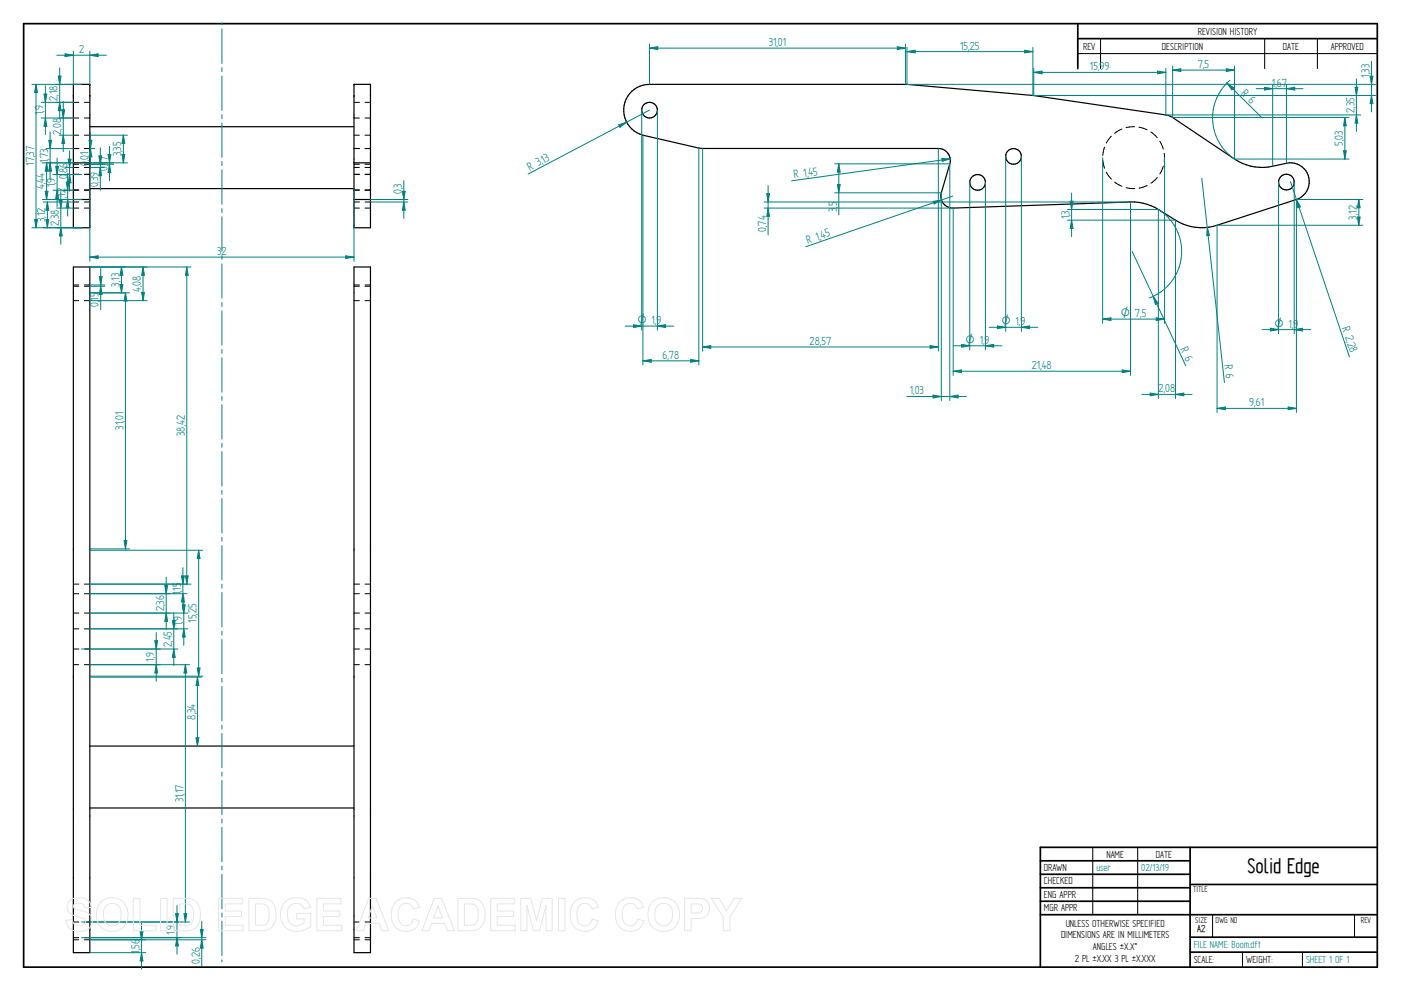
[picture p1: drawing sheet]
<svg xmlns="http://www.w3.org/2000/svg" width="594mm" height="420mm" viewBox="0 0 594 420" stroke-linecap="round" stroke-linejoin="round" font-family="sans-serif">
<g fill="none" stroke="#000" stroke-width=".72">
<path d="M10 10h574v400h-574zM457 10v19.1M457 16.4h127M504.6 359.2v50.8M584 359.2h-142.9v50.8M441.1 365h63.5M441.1 370.7h63.5M441.1 376.4h63.5M504.6 375h79.4M441.1 382.1h63.5M441.1 387.8h142.9M504.6 397.3h79.4"/>
<path d="M504.6 403.7h79.4"/>
</g>
<g fill="none" stroke="#000" stroke-width=".42">
<path d="M466.7 16.4v12.7M536.3 16.4v12.7M558.6 16.4v12.7M457 22.7h127M31.1 57.3h2.3M31.1 43.4h2.3M31.1 50h2.3M35.8 57.3h2.3M35.8 50h2.3M35.8 43.4h2.3M150.1 57.3h2.3M150.1 43.4h2.3"/>
<path d="M150.1 50h2.3M154.8 57.3h2.3M154.8 50h2.3M154.8 43.4h2.3M471.2 57.7l-2.1 3M475.7 54.7l-3.1 1.8M481.1 53.7l-3.6 .4M483 53.9l3.4 1.1M488 56l2.7 2.4M491.8 59.9l1.5 3.3M31.1 62.9l2.3 .1M31.1 73.9h2.3"/>
<path d="M31.1 74h2.3M31.1 69.6h2.3M31.1 71h2.3M35.8 62.9h2.3M35.8 69.6h2.3M35.8 71h2.3M35.8 73.9h2.3M35.8 74h2.3M150.1 62.9l2.3 .1M150.1 73.9h2.3M150.1 74h2.3M150.1 69.6h2.3"/>
<path d="M150.1 71h2.3M154.8 62.9h2.3M154.8 69.6h2.3M154.8 71h2.3M154.8 73.9h2.3M154.8 74h2.3M467.6 67.8l.8 3.5M468.4 62.4l-.8 3.5M469.1 73l2.1 2.9M472.6 77.2l3.2 1.8M477.6 79.6l3.6 .3M486.4 78.6l-3.4 1.2"/>
<path d="M490.7 75.3l-2.6 2.4M493.3 70.4l-1.5 3.3M493.7 65v3.6M31.1 80.5h2.3M31.1 80.6h2.3M31.1 88.2h2.3M31.1 85.6h2.3M35.8 80.5h2.3M35.8 80.6h2.3M35.8 88.2h2.3M35.8 85.6h2.3M150.1 80.5h2.3"/>
<path d="M150.1 80.6h2.3M150.1 88.2h2.3M150.1 85.6h2.3M154.8 80.5h2.3M154.8 80.6h2.3M154.8 88.2h2.3M154.8 85.6h2.3M31.1 121.4h2.3M31.1 120.8h2.3M31.1 127.5h2.3M35.8 121.4h2.3M35.8 127.5h2.3"/>
<path d="M35.8 120.8h2.3M150.1 121.4h2.3M150.1 120.8h2.3M150.1 127.5h2.3M154.8 121.4h2.3M154.8 127.5h2.3M154.8 120.8h2.3M31.1 259.9h2.3M31.1 251.7h2.3M31.1 247.6h2.3M35.8 251.7h2.3M35.8 259.9h2.3"/>
<path d="M35.8 247.6h2.3M150.1 259.9h2.3M150.1 251.7h2.3M150.1 247.6h2.3M154.8 251.7h2.3M154.8 259.9h2.3M154.8 247.6h2.3M31.1 266.6h2.3M31.1 275.2h2.3M35.8 266.6h2.3M35.8 275.2h2.3M150.1 266.6h2.3"/>
<path d="M150.1 275.2h2.3M154.8 266.6h2.3M154.8 275.2h2.3M31.1 281.8h2.3M35.8 281.8h2.3M150.1 281.8h2.3M154.8 281.8h2.3M463.4 359.2v28.6M482.4 359.2v28.6M31.1 398.4h2.3M31.1 390.9h2.3M31.1 397.6h2.3"/>
<path d="M35.8 398.4h2.3M35.8 397.6h2.3M35.8 390.9h2.3M150.1 398.4h2.3M150.1 390.9h2.3M150.1 397.6h2.3M154.8 398.4h2.3M154.8 397.6h2.3M154.8 390.9h2.3M514.2 387.9v9.4M574.4 387.9v9.4M526.9 403.7v6.3"/>
<path d="M552.3 403.7v6.3"/>
</g>
<g fill="none" stroke="#000" stroke-width=".51">
<path d="M31.1 35.8h7v60.8h-7zM150.1 35.8h7v60.8h-7zM267.9 38.7a11.1 11.1 0 0 1 7.5-2.9h109.2l53.8 4.7 57 8.4 1.8 .9 26.3 17.6a20.7 20.7 0 0 0 16.2 3.1l5.8-1.3a8 8 0 0 1 9.4 5.7 8 8 0 0 1-5.2 9.7l-33.6 10.9a20.9 20.9 0 0 1-17.6-2.2 40.2 40.2 0 0 0-12.1-6.7l-3.5-.8-3.5-.2-75.2 2.6a5 5 0 0 1-5-6.5l3.6-12.2a5.1 5.1 0 0 0-4.9-6.6h-100l-25.3-5.6a11 11 0 0 1-4.7-18.6zM38.1 53.7h112M31.1 69h7M38.1 80h112M150.1 69h7M31.1 84.6h7M150.1 84.6h7M31.1 113.2h7v290.7h-7zM150.1 113.2h7v290.7h-7zM38.1 316.3h112"/>
<path d="M38.1 342.6h112"/>
<circle cx="275.4" cy="46.7" r="3.3"/>
<circle cx="414.5" cy="77.3" r="3.3"/>
<circle cx="429.8" cy="66.3" r="3.3"/>
<circle cx="545.5" cy="77.2" r="3.3"/>
</g>
<g fill="#000">
<circle cx="31.1" cy="35.8" r=".25"/>
<circle cx="38.1" cy="35.8" r=".25"/>
<circle cx="150.1" cy="35.8" r=".25"/>
<circle cx="157.1" cy="35.8" r=".25"/>
<circle cx="31.1" cy="40.5" r=".25"/>
<circle cx="38.1" cy="40.5" r=".25"/>
<circle cx="150.1" cy="40.5" r=".25"/>
<circle cx="157.1" cy="40.5" r=".25"/>
</g>
<g fill="none" stroke="#008080" stroke-width=".42">
<path d="M94.1 9.7v.8M94.1 12.3v14.6M94.1 28.7v1.7M94.1 32.2v14.6M94.1 48.6v1.7M94.1 52.1v14.6M38.1 80v30.8M94.1 68.5v1.7M94.1 72v14.6M150.1 80v30.8M94.1 88.4v1.7M94.1 91.9v14.7"/>
<path d="M38.1 109l3.5-.5v1.1zM94.1 108.3v1.7M94.1 111.8v14.6M94.1 128.2v1.8M94.1 131.7v14.6M94.1 148.2v1.7M94.1 151.6v14.7M94.1 168.1v1.7M94.1 171.6v14.6M94.1 188v1.7M94.1 191.5v14.6M94.1 207.9v1.7"/>
<path d="M94.1 211.4v14.6M94.1 227.8v1.7M94.1 231.3v14.6M94.1 247.7v1.7M94.1 251.2v14.6M94.1 267.6v1.7M94.1 271.1v14.6M94.1 287.5v1.7M94.1 291v14.6M94.1 307.4v1.7M94.1 310.9v14.6M94.1 327.3v1.8"/>
<path d="M94.1 330.8v14.6M94.1 347.3v1.7M94.1 350.7v14.7M94.1 367.2v1.7M94.1 370.7v14.6M94.1 387.1v1.7M94.1 390.6v14.6M94.1 407v.8"/>
</g>
<path d="M38.1 109l3.5-.5v1.1z" fill="#008080"/>
<path d="M146.6 108.5l3.5 .5-3.5 .6z" fill="none" stroke="#008080" stroke-width=".42"/>
<path d="M146.6 108.5l3.5 .5-3.5 .6z" fill="#008080"/>
<path d="M13.5 35.8h17.6M15.3 35.8l.6 3.4h-1.2zM13.5 96.6h21.1M38.1 109h112" fill="none" stroke="#008080" stroke-width=".42"/>
<path d="M15.3 35.8l.6 3.4h-1.2z" fill="#008080"/>
<path d="M14.7 93h1.2l-.6 3.6z" fill="none" stroke="#008080" stroke-width=".42"/>
<path d="M14.7 93h1.2l-.6 3.6z" fill="#008080"/>
<path d="M15.3 35.8v60.8M24 88.2h7.1M24 96.6h10.6M25.2 84.8h1.2l-.6 3.4z" fill="none" stroke="#008080" stroke-width=".42"/>
<path d="M25.2 84.8h1.2l-.6 3.4z" fill="#008080"/>
<path d="M25.8 96.6l.6 3.4h-1.2z" fill="none" stroke="#008080" stroke-width=".42"/>
<path d="M25.8 96.6l.6 3.4h-1.2z" fill="#008080"/>
<path d="M18.3 85.6h12.8M18.3 96.6h16.3M20.1 85.6l.6 3.5h-1.2zM25.8 81.2v22.3" fill="none" stroke="#008080" stroke-width=".42"/>
<path d="M20.1 85.6l.6 3.5h-1.2z" fill="#008080"/>
<path d="M19.5 93h1.2l-.6 3.6z" fill="none" stroke="#008080" stroke-width=".42"/>
<path d="M19.5 93h1.2l-.6 3.6z" fill="#008080"/>
<path d="M20.1 85.6v11M157.1 84.6h15.9M157.1 85.6h15.9M170.6 81.1h1.2l-.6 3.5z" fill="none" stroke="#008080" stroke-width=".42"/>
<path d="M170.6 81.1h1.2l-.6 3.5z" fill="#008080"/>
<path d="M171.2 85.6l.6 3.5h-1.2z" fill="none" stroke="#008080" stroke-width=".42"/>
<path d="M171.2 85.6l.6 3.5h-1.2z" fill="#008080"/>
<path d="M18 69h13.1M19.8 69l.6 3.6h-1.2zM171.2 76.6v16M18 84.6h13.1" fill="none" stroke="#008080" stroke-width=".42"/>
<path d="M19.8 69l.6 3.6h-1.2z" fill="#008080"/>
<path d="M19.2 81.1h1.2l-.6 3.5z" fill="none" stroke="#008080" stroke-width=".42"/>
<path d="M19.2 81.1h1.2l-.6 3.5z" fill="#008080"/>
<path d="M19.8 69v15.6M28.1 77.2h1.1l-.5 3.4zM26.9 80.6h4.2M26.9 84.6h7.7" fill="none" stroke="#008080" stroke-width=".42"/>
<path d="M28.1 77.2h1.1l-.5 3.4z" fill="#008080"/>
<path d="M28.7 84.6l.5 3.5h-1.1z" fill="none" stroke="#008080" stroke-width=".42"/>
<path d="M28.7 84.6l.5 3.5h-1.1z" fill="#008080"/>
<path d="M22.5 74h12.1M28.7 73.7v17.9M22.5 80.6h8.6M24.2 80.6l.6 3.6h-1.2z" fill="none" stroke="#008080" stroke-width=".42"/>
<path d="M24.2 80.6l.6 3.6h-1.2z" fill="#008080"/>
<path d="M23.6 70.5h1.2l-.6 3.5z" fill="none" stroke="#008080" stroke-width=".42"/>
<path d="M23.6 70.5h1.2l-.6 3.5z" fill="#008080"/>
<path d="M24.2 67v20.7M27.8 74h3.3M27.8 71h3.3M29.5 74l.6 3.5h-1.2z" fill="none" stroke="#008080" stroke-width=".42"/>
<path d="M29.5 74l.6 3.5h-1.2z" fill="#008080"/>
<path d="M28.9 67.5h1.2l-.6 3.5z" fill="none" stroke="#008080" stroke-width=".42"/>
<path d="M28.9 67.5h1.2l-.6 3.5z" fill="#008080"/>
<path d="M29.5 64v17M38.1 69.6h6.2M38.1 71h6.2M41.9 66.1h1.2l-.6 3.5z" fill="none" stroke="#008080" stroke-width=".42"/>
<path d="M41.9 66.1h1.2l-.6 3.5z" fill="#008080"/>
<path d="M42.5 71l.6 3.5h-1.2z" fill="none" stroke="#008080" stroke-width=".42"/>
<path d="M42.5 71l.6 3.5h-1.2z" fill="#008080"/>
<path d="M38.1 69h10.1M38.1 69.6h10.1M42.5 62.7v17.9M45.8 65.5h1.2l-.6 3.5z" fill="none" stroke="#008080" stroke-width=".42"/>
<path d="M45.8 65.5h1.2l-.6 3.5z" fill="#008080"/>
<path d="M46.4 69.6l.6 3.6h-1.2z" fill="none" stroke="#008080" stroke-width=".42"/>
<path d="M46.4 69.6l.6 3.6h-1.2z" fill="#008080"/>
<path d="M27.6 22.8l3.5 .6-3.5 .6zM31.1 21.7v14.1M38.1 21.7v14.1M46.4 62.1v14.5" fill="none" stroke="#008080" stroke-width=".42"/>
<path d="M27.6 22.8l3.5 .6-3.5 .6z" fill="#008080"/>
<path d="M38.1 23.4l3.5-.6v1.2z" fill="none" stroke="#008080" stroke-width=".42"/>
<path d="M38.1 23.4l3.5-.6v1.2z" fill="#008080"/>
<path d="M24.1 23.4h21M19.5 69h11.6M19.5 63h11.6M21.2 69l.6 3.6h-1.1z" fill="none" stroke="#008080" stroke-width=".42"/>
<path d="M21.2 69l.6 3.6h-1.1z" fill="#008080"/>
<path d="M20.7 59.5h1.1l-.6 3.5z" fill="none" stroke="#008080" stroke-width=".42"/>
<path d="M20.7 59.5h1.1l-.6 3.5z" fill="#008080"/>
<path d="M21.2 56v20M38.1 62.9h2M38.3 63l.6 3.5h-1.1z" fill="none" stroke="#008080" stroke-width=".42"/>
<path d="M38.3 63l.6 3.5h-1.1z" fill="#008080"/>
<path d="M37.8 59.5h1.1l-.6 3.4z" fill="none" stroke="#008080" stroke-width=".42"/>
<path d="M37.8 59.5h1.1l-.6 3.4z" fill="#008080"/>
<path d="M38.1 57.3h16M38.3 56v15.7M38.1 69h16M51.7 65.5h1.2l-.6 3.5z" fill="none" stroke="#008080" stroke-width=".42"/>
<path d="M51.7 65.5h1.2l-.6 3.5z" fill="#008080"/>
<path d="M52.3 57.3l.6 3.5h-1.2z" fill="none" stroke="#008080" stroke-width=".42"/>
<path d="M52.3 57.3l.6 3.5h-1.2z" fill="#008080"/>
<path d="M25.1 57.3h6M25.1 50h6M26.8 57.3l.6 3.5h-1.2zM52.3 57.3v11.7" fill="none" stroke="#008080" stroke-width=".42"/>
<path d="M26.8 57.3l.6 3.5h-1.2z" fill="#008080"/>
<path d="M26.2 46.5h1.2l-.6 3.5z" fill="none" stroke="#008080" stroke-width=".42"/>
<path d="M26.2 46.5h1.2l-.6 3.5z" fill="#008080"/>
<path d="M18.7 39.9h1.1l-.5 3.5zM17.5 43.4h13.6M17.5 50h13.6M26.8 43.1v21.2" fill="none" stroke="#008080" stroke-width=".42"/>
<path d="M18.7 39.9h1.1l-.5 3.5z" fill="#008080"/>
<path d="M19.3 50l.5 3.6h-1.1z" fill="none" stroke="#008080" stroke-width=".42"/>
<path d="M19.3 50l.5 3.6h-1.1z" fill="#008080"/>
<path d="M19.3 36.4v20.6M23.5 35.8h11.1M23.5 43.4h7.6M25.3 43.4l.6 3.5h-1.2z" fill="none" stroke="#008080" stroke-width=".42"/>
<path d="M25.3 43.4l.6 3.5h-1.2z" fill="#008080"/>
<path d="M24.7 32.3h1.2l-.6 3.5z" fill="none" stroke="#008080" stroke-width=".42"/>
<path d="M24.7 32.3h1.2l-.6 3.5z" fill="#008080"/>
<path d="M25.3 28.7v21.7M42.1 117.3h1.2l-.6 3.5zM38.1 120.8h6.3M38.1 121.4h6.3" fill="none" stroke="#008080" stroke-width=".42"/>
<path d="M42.1 117.3h1.2l-.6 3.5z" fill="#008080"/>
<path d="M42.7 121.4l.6 3.4h-1.2z" fill="none" stroke="#008080" stroke-width=".42"/>
<path d="M42.7 121.4l.6 3.4h-1.2z" fill="#008080"/>
<path d="M38.1 113.2h15.1M42.7 113.8v17.6M51.5 113.2l.6 3.5h-1.2zM38.1 124.2h15.1" fill="none" stroke="#008080" stroke-width=".42"/>
<path d="M51.5 113.2l.6 3.5h-1.2z" fill="#008080"/>
<path d="M50.9 120.6h1.2l-.6 3.6z" fill="none" stroke="#008080" stroke-width=".42"/>
<path d="M50.9 120.6h1.2l-.6 3.6z" fill="#008080"/>
<path d="M51.5 113.2v11M38.1 124.2h16.8M53.2 124.2l.6 3.4h-1.2zM38.1 232.7h16.8" fill="none" stroke="#008080" stroke-width=".42"/>
<path d="M53.2 124.2l.6 3.4h-1.2z" fill="#008080"/>
<path d="M52.6 229.2h1.2l-.6 3.5z" fill="none" stroke="#008080" stroke-width=".42"/>
<path d="M52.6 229.2h1.2l-.6 3.5z" fill="#008080"/>
<path d="M38.1 113.2h24.3M38.1 127.5h24.3M53.2 124.2v108.5M60.1 124h1.1l-.5 3.5z" fill="none" stroke="#008080" stroke-width=".42"/>
<path d="M60.1 124h1.1l-.5 3.5z" fill="#008080"/>
<path d="M60.7 113.2l.5 3.5h-1.1z" fill="none" stroke="#008080" stroke-width=".42"/>
<path d="M60.7 113.2l.5 3.5h-1.1z" fill="#008080"/>
<path d="M60.7 113.2v14.3M38.1 233.3h47.9M84.2 233.3l.6 3.5h-1.2zM38.1 286.7h47.9" fill="none" stroke="#008080" stroke-width=".42"/>
<path d="M84.2 233.3l.6 3.5h-1.2z" fill="#008080"/>
<path d="M83.6 283.2h1.2l-.6 3.5z" fill="none" stroke="#008080" stroke-width=".42"/>
<path d="M83.6 283.2h1.2l-.6 3.5z" fill="#008080"/>
<path d="M84.2 233.3v53.4M38.1 287.1h47.4M83.7 287.1l.6 3.5h-1.2z" fill="none" stroke="#008080" stroke-width=".42"/>
<path d="M83.7 287.1l.6 3.5h-1.2z" fill="#008080"/>
<path d="M83.1 312.8h1.2l-.6 3.5z" fill="none" stroke="#008080" stroke-width=".42"/>
<path d="M83.1 312.8h1.2l-.6 3.5z" fill="#008080"/>
<path d="M38.1 113.2h42.9M38.1 247.6h42.9M78.6 244.2h1.2l-.6 3.4zM83.7 287.1v29.2" fill="none" stroke="#008080" stroke-width=".42"/>
<path d="M78.6 244.2h1.2l-.6 3.4z" fill="#008080"/>
<path d="M79.2 113.2l.6 3.5h-1.2z" fill="none" stroke="#008080" stroke-width=".42"/>
<path d="M79.2 113.2l.6 3.5h-1.2z" fill="#008080"/>
<path d="M79.2 113.2v134.4M38.1 247.6h41.2M38.1 251.7h41.2M77 244.2h1.1l-.6 3.4z" fill="none" stroke="#008080" stroke-width=".42"/>
<path d="M77 244.2h1.1l-.6 3.4z" fill="#008080"/>
<path d="M77.5 251.7l.6 3.5h-1.1z" fill="none" stroke="#008080" stroke-width=".42"/>
<path d="M77.5 251.7l.6 3.5h-1.1z" fill="#008080"/>
<path d="M38.1 251.7h34.1M38.1 259.9h34.1M69.9 248.2h1.2l-.6 3.5zM77.5 240.7v18" fill="none" stroke="#008080" stroke-width=".42"/>
<path d="M69.9 248.2h1.2l-.6 3.5z" fill="#008080"/>
<path d="M70.5 259.9l.6 3.5h-1.2z" fill="none" stroke="#008080" stroke-width=".42"/>
<path d="M70.5 259.9l.6 3.5h-1.2z" fill="#008080"/>
<path d="M38.1 259.9h41.6M70.5 244.7v22.3M77.4 256.5h1.1l-.6 3.4zM38.1 266.6h41.6" fill="none" stroke="#008080" stroke-width=".42"/>
<path d="M77.4 256.5h1.1l-.6 3.4z" fill="#008080"/>
<path d="M77.9 266.6l.6 3.5h-1.1z" fill="none" stroke="#008080" stroke-width=".42"/>
<path d="M77.9 266.6l.6 3.5h-1.1z" fill="#008080"/>
<path d="M77.9 252.9v20.7M34.6 275.2h40.8M38.1 266.6h37.3M73.1 263.1h1.2l-.6 3.5z" fill="none" stroke="#008080" stroke-width=".42"/>
<path d="M73.1 263.1h1.2l-.6 3.5z" fill="#008080"/>
<path d="M73.7 275.2l.6 3.5h-1.2z" fill="none" stroke="#008080" stroke-width=".42"/>
<path d="M73.7 275.2l.6 3.5h-1.2z" fill="#008080"/>
<path d="M73.7 259.6v22.6M38.1 275.2h29.9M65.7 271.7h1.1l-.6 3.5zM38.1 281.8h29.9" fill="none" stroke="#008080" stroke-width=".42"/>
<path d="M65.7 271.7h1.1l-.6 3.5z" fill="#008080"/>
<path d="M66.2 281.8l.6 3.5h-1.1z" fill="none" stroke="#008080" stroke-width=".42"/>
<path d="M66.2 281.8l.6 3.5h-1.1z" fill="#008080"/>
<path d="M66.2 268.2v20.6M38.1 281.8h42.3M78.6 281.8l.6 3.5h-1.2zM34.6 390.9h45.8" fill="none" stroke="#008080" stroke-width=".42"/>
<path d="M78.6 281.8l.6 3.5h-1.2z" fill="#008080"/>
<path d="M78 387.4h1.2l-.6 3.5z" fill="none" stroke="#008080" stroke-width=".42"/>
<path d="M78 387.4h1.2l-.6 3.5z" fill="#008080"/>
<path d="M78.6 281.8v109.1M38.1 390.9h38.7M38.1 397.6h38.7M74.5 387.4h1.1l-.5 3.5z" fill="none" stroke="#008080" stroke-width=".42"/>
<path d="M74.5 387.4h1.1l-.5 3.5z" fill="#008080"/>
<path d="M75.1 397.6l.5 3.5h-1.1z" fill="none" stroke="#008080" stroke-width=".42"/>
<path d="M75.1 397.6l.5 3.5h-1.1z" fill="#008080"/>
<path d="M34.6 397.6h52.7M38.1 398.4h49.2M75.1 383.9v20.6M85.5 398.4l.6 3.6h-1.1z" fill="none" stroke="#008080" stroke-width=".42"/>
<path d="M85.5 398.4l.6 3.6h-1.1z" fill="#008080"/>
<path d="M85 394h1.1l-.6 3.6z" fill="none" stroke="#008080" stroke-width=".42"/>
<path d="M85 394h1.1l-.6 3.6z" fill="#008080"/>
<path d="M38.1 398.4h23.7M59.4 395h1.2l-.6 3.4zM85.5 390.6v19.1M38.1 403.9h23.7" fill="none" stroke="#008080" stroke-width=".42"/>
<path d="M59.4 395h1.2l-.6 3.4z" fill="#008080"/>
<path d="M60 403.9l.6 3.5h-1.2z" fill="none" stroke="#008080" stroke-width=".42"/>
<path d="M60 403.9l.6 3.5h-1.2z" fill="#008080"/>
<path d="M467.6 66.8v70.3M493.8 66.8v70.3M467.6 135.3l3.5-.6v1.2zM60 391.5v19.4" fill="none" stroke="#008080" stroke-width=".42"/>
<path d="M467.6 135.3l3.5-.6v1.2z" fill="#008080"/>
<path d="M490.3 134.7l3.5 .6-3.5 .6z" fill="none" stroke="#008080" stroke-width=".42"/>
<path d="M490.3 134.7l3.5 .6-3.5 .6z" fill="#008080"/>
<path d="M542.2 77.2v64.3M548.8 77.2v64.3M467.6 135.3h26.2M538.7 139.1l3.5 .6-3.5 .6z" fill="none" stroke="#008080" stroke-width=".42"/>
<path d="M538.7 139.1l3.5 .6-3.5 .6z" fill="#008080"/>
<path d="M548.8 139.7l3.5-.6v1.2z" fill="none" stroke="#008080" stroke-width=".42"/>
<path d="M548.8 139.7l3.5-.6v1.2z" fill="#008080"/>
<path d="M426.5 66.3v74.2M433.1 66.3v74.2M422.9 138.2l3.6 .6-3.6 .5zM535.2 139.7h20.6" fill="none" stroke="#008080" stroke-width=".42"/>
<path d="M422.9 138.2l3.6 .6-3.6 .5z" fill="#008080"/>
<path d="M433.1 138.8l3.5-.6v1.1z" fill="none" stroke="#008080" stroke-width=".42"/>
<path d="M433.1 138.8l3.5-.6v1.1z" fill="#008080"/>
<path d="M411.2 77.3v71.1M417.9 77.3v71.1M419.4 138.8h20.7M407.7 146l3.5 .6-3.5 .6z" fill="none" stroke="#008080" stroke-width=".42"/>
<path d="M407.7 146l3.5 .6-3.5 .6z" fill="#008080"/>
<path d="M417.9 146.6l3.5-.6v1.2z" fill="none" stroke="#008080" stroke-width=".42"/>
<path d="M417.9 146.6l3.5-.6v1.2z" fill="#008080"/>
<path d="M272.1 46.7v93.3M278.8 46.7v93.3M268.6 137.7l3.5 .6-3.5 .6zM404.2 146.6h20.7" fill="none" stroke="#008080" stroke-width=".42"/>
<path d="M268.6 137.7l3.5 .6-3.5 .6z" fill="#008080"/>
<path d="M278.8 138.3l3.4-.6v1.2z" fill="none" stroke="#008080" stroke-width=".42"/>
<path d="M278.8 138.3l3.4-.6v1.2z" fill="#008080"/>
<path d="M262.4 52.9l3.3-1.1-2.8 2.2zM275.4 46.7l-51.5 27.1M265.1 138.3h20.6" fill="none" stroke="#008080" stroke-width=".42"/>
<path d="M262.4 52.9l3.3-1.1-2.8 2.2z" fill="#008080"/>
<path d="M272.6 57.3v97.4M296.3 62.8v91.9M292.9 152.4l3.4 .6-3.4 .6z" fill="none" stroke="#008080" stroke-width=".42"/>
<path d="M292.9 152.4l3.4 .6-3.4 .6z" fill="#008080"/>
<path d="M272.6 153l3.5-.6v1.2z" fill="none" stroke="#008080" stroke-width=".42"/>
<path d="M272.6 153l3.5-.6v1.2z" fill="#008080"/>
<path d="M297.9 62.9v85.9M397.9 62.9v85.9M272.6 153h23.7M394.4 146.5l3.5 .6-3.5 .6z" fill="none" stroke="#008080" stroke-width=".42"/>
<path d="M394.4 146.5l3.5 .6-3.5 .6z" fill="#008080"/>
<path d="M297.9 147.1l3.5-.6v1.2z" fill="none" stroke="#008080" stroke-width=".42"/>
<path d="M297.9 147.1l3.5-.6v1.2z" fill="#008080"/>
<path d="M399.4 67.2l3.5 .2-3.4 1zM402.9 67.4l-67.2 9.3M297.9 147.1h100" fill="none" stroke="#008080" stroke-width=".42"/>
<path d="M399.4 67.2l3.5 .2-3.4 1z" fill="#008080"/>
<path d="M353.9 69.5h48.9M355.1 78.2h1.2l-.6 3.5zM353.9 81.7h45.3" fill="none" stroke="#008080" stroke-width=".42"/>
<path d="M355.1 78.2h1.2l-.6 3.5z" fill="#008080"/>
<path d="M355.7 69.5l.6 3.5h-1.2z" fill="none" stroke="#008080" stroke-width=".42"/>
<path d="M355.7 69.5l.6 3.5h-1.2z" fill="#008080"/>
<path d="M355.7 69.5v21.6M395.7 85.4l3.5-.6-3.1 1.7zM404 83.1l-62.3 21.5" fill="none" stroke="#008080" stroke-width=".42"/>
<path d="M395.7 85.4l3.5-.6-3.1 1.7z" fill="#008080"/>
<path d="M404.2 88.2v71M479.4 85.6v73.6M475.9 156.8l3.5 .6-3.5 .6z" fill="none" stroke="#008080" stroke-width=".42"/>
<path d="M475.9 156.8l3.5 .6-3.5 .6z" fill="#008080"/>
<path d="M404.2 157.4l3.5-.6v1.2z" fill="none" stroke="#008080" stroke-width=".42"/>
<path d="M404.2 157.4l3.5-.6v1.2z" fill="#008080"/>
<path d="M491.2 88.8a21 21 0 0 1 9.8 20 21 21 0 0 1-13.6 17.5M480.1 106.6l22.7 48.4M489 125.6l2 3-1 .5zM404.2 157.4h75.2" fill="none" stroke="#008080" stroke-width=".42"/>
<path d="M489 125.6l2 3-1 .5z" fill="#008080"/>
<path d="M509.6 75.6l9.6 86.6M511.9 96.4l1 3.4-1.2 .1z" fill="none" stroke="#008080" stroke-width=".42"/>
<path d="M511.9 96.4l1 3.4-1.2 .1z" fill="#008080"/>
<path d="M516.1 95.5v79.4M549.7 84.6v90.3M546.2 172.6l3.5 .5-3.5 .6z" fill="none" stroke="#008080" stroke-width=".42"/>
<path d="M546.2 172.6l3.5 .5-3.5 .6z" fill="#008080"/>
<path d="M516.1 173.1l3.5-.5v1.1z" fill="none" stroke="#008080" stroke-width=".42"/>
<path d="M516.1 173.1l3.5-.5v1.1z" fill="#008080"/>
<path d="M547.2 77l25 74.3M549.7 84.6l1.7 3.1-1.1 .4zM516.1 173.1h33.6" fill="none" stroke="#008080" stroke-width=".42"/>
<path d="M549.7 84.6l1.7 3.1-1.1 .4z" fill="#008080"/>
<path d="M536.2 37l3.5 .6-3.5 .6zM539.7 35.9v34.6M545.5 35.9v33.3" fill="none" stroke="#008080" stroke-width=".42"/>
<path d="M536.2 37l3.5 .6-3.5 .6z" fill="#008080"/>
<path d="M545.5 37.6l3.5-.6v1.2z" fill="none" stroke="#008080" stroke-width=".42"/>
<path d="M545.5 37.6l3.5-.6v1.2z" fill="#008080"/>
<path d="M520.3 35.2l14.9 14.8M520.3 35.2l2.8 2.1-.8 .8zM521.5 34a21 21 0 0 0 2 33.4M532.7 37.6h19.8" fill="none" stroke="#008080" stroke-width=".42"/>
<path d="M520.3 35.2l2.8 2.1-.8 .8z" fill="#008080"/>
<path d="M497.2 28v21.8M497.2 29.7l3.5-.5v1.1zM523.5 28v39.4" fill="none" stroke="#008080" stroke-width=".42"/>
<path d="M497.2 29.7l3.5-.5v1.1z" fill="#008080"/>
<path d="M520 29.2l3.5 .5-3.5 .6z" fill="none" stroke="#008080" stroke-width=".42"/>
<path d="M520 29.2l3.5 .5-3.5 .6z" fill="#008080"/>
<path d="M497.2 29.7h26.3M497.2 49.8h74.8M570.3 49.8l.6 3.5h-1.2zM523.5 67.4h48.5" fill="none" stroke="#008080" stroke-width=".42"/>
<path d="M570.3 49.8l.6 3.5h-1.2z" fill="#008080"/>
<path d="M569.7 63.9h1.2l-.6 3.5z" fill="none" stroke="#008080" stroke-width=".42"/>
<path d="M569.7 63.9h1.2l-.6 3.5z" fill="#008080"/>
<path d="M570.3 49.8v17.6M516.1 95.5h61.8M549.7 84.6h28.2M576.2 84.6l.5 3.5h-1.1z" fill="none" stroke="#008080" stroke-width=".42"/>
<path d="M576.2 84.6l.5 3.5h-1.1z" fill="#008080"/>
<path d="M575.6 92h1.1l-.5 3.5z" fill="none" stroke="#008080" stroke-width=".42"/>
<path d="M575.6 92h1.1l-.5 3.5z" fill="#008080"/>
<path d="M491.2 88.8v80.2M498.5 93.3v75.7M576.2 84.6v10.9M498.5 167.2l3.5-.5v1.1z" fill="none" stroke="#008080" stroke-width=".42"/>
<path d="M498.5 167.2l3.5-.5v1.1z" fill="#008080"/>
<path d="M487.7 166.7l3.5 .5-3.5 .6z" fill="none" stroke="#008080" stroke-width=".42"/>
<path d="M487.7 166.7l3.5 .5-3.5 .6z" fill="#008080"/>
<path d="M452.6 93.3h45.9M452.6 88.8h38.6M454.4 93.3l.6 3.6h-1.2zM484.2 167.2h21.3" fill="none" stroke="#008080" stroke-width=".42"/>
<path d="M454.4 93.3l.6 3.6h-1.2z" fill="#008080"/>
<path d="M453.8 85.3h1.2l-.6 3.5z" fill="none" stroke="#008080" stroke-width=".42"/>
<path d="M453.8 85.3h1.2l-.6 3.5z" fill="#008080"/>
<path d="M402.8 69.5v100.3M399.2 81.7v88.1M454.4 81.8v18.6M395.6 167.5l3.6 .6-3.6 .6z" fill="none" stroke="#008080" stroke-width=".42"/>
<path d="M395.6 167.5l3.6 .6-3.6 .6z" fill="#008080"/>
<path d="M402.8 168.1l3.5-.6v1.2z" fill="none" stroke="#008080" stroke-width=".42"/>
<path d="M402.8 168.1l3.5-.6v1.2z" fill="#008080"/>
<path d="M324 85.6h155.4M324 88.2h80.2M325.2 82.1h1.1l-.6 3.5zM384.6 168.1h25.2" fill="none" stroke="#008080" stroke-width=".42"/>
<path d="M325.2 82.1h1.1l-.6 3.5z" fill="#008080"/>
<path d="M325.7 88.2l.6 3.5h-1.1z" fill="none" stroke="#008080" stroke-width=".42"/>
<path d="M325.7 88.2l.6 3.5h-1.1z" fill="#008080"/>
<path d="M438.4 29v11.5M438.4 30.7l3.5-.6v1.2zM494.4 29v19.7M325.7 78.7v20.9" fill="none" stroke="#008080" stroke-width=".42"/>
<path d="M438.4 30.7l3.5-.6v1.2z" fill="#008080"/>
<path d="M490.8 30.1l3.6 .6-3.6 .6z" fill="none" stroke="#008080" stroke-width=".42"/>
<path d="M490.8 30.1l3.6 .6-3.6 .6z" fill="#008080"/>
<path d="M438.4 30.7h56M574.6 37h1.2l-.6 3.5zM438.4 40.5h138.6M494.4 48.7h82.6" fill="none" stroke="#008080" stroke-width=".42"/>
<path d="M574.6 37h1.2l-.6 3.5z" fill="#008080"/>
<path d="M575.2 48.7l.6 3.5h-1.2z" fill="none" stroke="#008080" stroke-width=".42"/>
<path d="M575.2 48.7l.6 3.5h-1.2z" fill="#008080"/>
<path d="M384.6 20.1v15.7M384.6 21.9l3.5-.6v1.1zM438 20.1v20.4M575.2 33.5v22.2" fill="none" stroke="#008080" stroke-width=".42"/>
<path d="M384.6 21.9l3.5-.6v1.1z" fill="#008080"/>
<path d="M434.5 21.3l3.5 .6-3.5 .5z" fill="none" stroke="#008080" stroke-width=".42"/>
<path d="M434.5 21.3l3.5 .6-3.5 .5z" fill="#008080"/>
<path d="M384.6 21.9h53.4M384.6 35.8h198.7M581 32.3h1.2l-.6 3.5zM438 40.5h145.3" fill="none" stroke="#008080" stroke-width=".42"/>
<path d="M581 32.3h1.2l-.6 3.5z" fill="#008080"/>
<path d="M581.6 40.5l.6 3.4h-1.2z" fill="none" stroke="#008080" stroke-width=".42"/>
<path d="M581.6 40.5l.6 3.4h-1.2z" fill="#008080"/>
<path d="M275.4 18.7v17.1M384 18.7v17.1M275.4 20.4l3.5-.6v1.2zM581.6 26v21.5" fill="none" stroke="#008080" stroke-width=".42"/>
<path d="M275.4 20.4l3.5-.6v1.2z" fill="#008080"/>
<path d="M380.5 19.8l3.5 .6-3.5 .6z" fill="none" stroke="#008080" stroke-width=".42"/>
<path d="M380.5 19.8l3.5 .6-3.5 .6z" fill="#008080"/>
<path d="M275.4 20.4h108.6" fill="none" stroke="#008080" stroke-width=".42"/>
<g fill="none" stroke="#e6e6e6" stroke-width=".42">
<path d="M29.6 381.8a6.5 6.5 0 0 1 8.5 .8l.6 2.2-2.8 .1a2.7 2.7 0 0 0-2.1-2 2.7 2.7 0 0 0-2.7 1.1 1.87 1.87 0 0 0 2.2 1.8l1.4 .4a4.4 4.4 0 0 1 4 6.2 6.4 6.4 0 0 1-9.1 1.3l-1.2-1.8-.5-1.7 2.7-.3a2.94 2.94 0 0 0 2.6 2.6 2.94 2.94 0 0 0 3.1-1.9 2.67 2.67 0 0 0-2.9-1.8 4.9 4.9 0 0 1-5-4.3l.4-1.6zM42.8 382.4a6.9 6.9 0 0 1 8.3-.8 6.9 6.9 0 0 1 3 7.7 6.7 6.7 0 0 1-8 5.5 6.7 6.7 0 0 1-5.1-8.3 6.1 6.1 0 0 1 1.8-4.1zM44.8 384.2a3.9 3.9 0 0 1 4.6-.8 3.9 3.9 0 0 1 2 4.3 3.8 3.8 0 0 1-1.9 4.3 3.8 3.8 0 0 1-4.6-.7 6.6 6.6 0 0 1-.1-7.1zM56.5 381h2.8v11.3h6.9v2.3h-9.7zM68.1 380.9h2.8v13.7h-2.8zM73.5 380.9h5a5.9 5.9 0 0 1 6.5 7 5.9 5.9 0 0 1-6.3 6.7h-5.2zM76.3 383.2h1.8a3.4 3.4 0 0 1 4 3.9v1.2a3.2 3.2 0 0 1-3.8 4h-2zM92.7 380.9h10.2v2.3h-7.4v3h6.9v2.4h-6.9v3.7h7.7v2.3h-10.5zM105.5 380.9h5.1a5.9 5.9 0 0 1 6.4 7 5.9 5.9 0 0 1-6.3 6.7h-5.2zM108.3 383.2h1.9a3.4 3.4 0 0 1 4 3.9v1.2a3.2 3.2 0 0 1-3.8 4h-2.1zM120.9 382.4a7.3 7.3 0 0 1 9.7 .1l1 2.2-2.7 .5a3.7 3.7 0 0 0-4.6-2 3.7 3.7 0 0 0-2.5 4.4 4.2 4.2 0 0 0 2.2 4.5 4.2 4.2 0 0 0 5-.8v-1.7h-3.2v-2.3h6v5.4a8.1 8.1 0 0 1-11.8-.8 8.3 8.3 0 0 1 .9-9.5zM134.4 380.9h10.2v2.3h-7.4v3h6.9v2.4h-6.9v3.7h7.6v2.3h-10.4z"/>
<path d="M156.4 380.9h3l5.5 13.7h-3l-1.2-3.1h-5.5l-1.1 3.1h-3zM157.9 384.1l1.9 5.1h-3.7zM167.7 382.5a6 6 0 0 1 10.2 2.1l-2.8 .7a3.2 3.2 0 0 0-3.9-2.2 3.2 3.2 0 0 0-2.4 3.8 4.6 4.6 0 0 0 2.5 5.5 3.2 3.2 0 0 0 4-2.8l2.6 .8a6.1 6.1 0 0 1-7.2 4.3 6.1 6.1 0 0 1-4.8-6.8 7.7 7.7 0 0 1 1.8-5.4zM184.1 380.9h3.1l5.5 13.7h-3l-1.2-3.1h-5.5l-1.1 3.1h-3zM185.7 384.1l1.9 5.1h-3.8zM194.2 380.9h5a5.9 5.9 0 0 1 6.5 7 5.9 5.9 0 0 1-6.3 6.7h-5.2zM197 383.2h1.8a3.4 3.4 0 0 1 4 3.9v1.2a3.2 3.2 0 0 1-3.8 4h-2zM208.1 380.9h10.2v2.3h-7.4v3h6.9v2.4h-6.9v3.7h7.6v2.3h-10.4zM220.8 380.9h4.2l2.5 9.3 2.4-9.3h4.2v13.7h-2.5l-.1-10.8-2.7 10.8h-2.7l-2.7-10.8v10.8h-2.6zM236.8 380.9h2.8v13.7h-2.8zM243.5 382.5a6 6 0 0 1 10.2 2.1l-2.8 .7a3.2 3.2 0 0 0-3.8-2.2 3.2 3.2 0 0 0-2.4 3.8 4.6 4.6 0 0 0 2.4 5.5 3.2 3.2 0 0 0 4-2.8l2.6 .8a6.1 6.1 0 0 1-7.2 4.3 6.1 6.1 0 0 1-4.7-6.8 7.7 7.7 0 0 1 1.7-5.4zM262.7 382.5a6 6 0 0 1 10.2 2.1l-2.7 .7a3.2 3.2 0 0 0-3.9-2.2 3.2 3.2 0 0 0-2.4 3.8 4.6 4.6 0 0 0 2.4 5.5 3.2 3.2 0 0 0 4-2.8l2.7 .8a6.1 6.1 0 0 1-7.2 4.3 6.1 6.1 0 0 1-4.8-6.8 7.7 7.7 0 0 1 1.7-5.4z"/>
<path d="M276.7 382.4a6.9 6.9 0 0 1 8.3-.8 6.9 6.9 0 0 1 3 7.7 6.7 6.7 0 0 1-8.1 5.5 6.7 6.7 0 0 1-5.1-8.3 6.1 6.1 0 0 1 1.9-4.1zM278.7 384.2a3.9 3.9 0 0 1 4.6-.8 3.9 3.9 0 0 1 1.9 4.3 3.8 3.8 0 0 1-1.8 4.3 3.8 3.8 0 0 1-4.7-.7 6.6 6.6 0 0 1 0-7.1zM290.3 380.9h5.2a4.4 4.4 0 0 1 5.4 4.3 4.4 4.4 0 0 1-5.4 4.2h-2.4v5.2h-2.8zM293.1 383.2h1.8a2.1 2.1 0 0 1 2.6 .6 2.1 2.1 0 0 1 0 2.6 3.4 3.4 0 0 1-2.9 .7h-1.5zM301.6 380.9h3.3l3.2 5.4 3.2-5.4h3.2l-5 7.9v5.8h-2.8v-5.8z"/>
</g>
<text font-size="10.1" x="529" y="370.2">Solid Edge</text>
<g font-size="5.6" fill="#008080">
<text x="33.5" y="22.5">2</text>
<text x="326" y="19.5">31,01</text>
<text x="407.2" y="21">15,25</text>
<text x="462.2" y="29.8">15,99</text>
<text x="507.9" y="28.9">7,5</text>
<text x="580.7" y="32.9" transform="rotate(-90 580.7 32.9)">1,33</text>
<text x="526.1" y="39.8" transform="rotate(45 526.1 39.8)">R 6</text>
<text x="539.4" y="36.7">1,67</text>
<text x="24.4" y="42.8" transform="rotate(-90 24.4 42.8)">2,18</text>
<text x="574.3" y="47.9" transform="rotate(-90 574.3 47.9)">2,35</text>
<text x="18.4" y="48.8" transform="rotate(-90 18.4 48.8)">1,9</text>
<text x="25.9" y="57.2" transform="rotate(-90 25.9 57.2)">2,08</text>
<text x="569.4" y="61.9" transform="rotate(-90 569.4 61.9)">5,03</text>
<text x="14.4" y="70.3" transform="rotate(-90 14.4 70.3)">17,37</text>
<text x="20.4" y="69.1" transform="rotate(-90 20.4 69.1)">1,73</text>
<text x="37.5" y="70.5" transform="rotate(-90 37.5 70.5)">0,01</text>
<text x="51.4" y="66.3" transform="rotate(-90 51.4 66.3)">3,35</text>
<text x="230.5" y="69.3" transform="rotate(-28 230.5 69.3)">13</text>
<text x="28.7" y="76" transform="rotate(-90 28.7 76)">0,86</text>
<text x="45.5" y="72.5" transform="rotate(-90 45.5 72.5)">0,17</text>
<text x="224.6" y="72.4" transform="rotate(-28 224.6 72.4)">R 3,</text>
<text x="336.8" y="75.6" transform="rotate(-8 336.8 75.6)">R 1,</text>
<text x="343" y="74.8" transform="rotate(-8 343 74.8)">45</text>
<text x="18.9" y="80.2" transform="rotate(-90 18.9 80.2)">4,44</text>
<text x="23.4" y="79.5" transform="rotate(-90 23.4 79.5)">1,9</text>
<text x="41.6" y="79.5" transform="rotate(-90 41.6 79.5)">0,39</text>
<text x="170.3" y="82.3" transform="rotate(-90 170.3 82.3)">0,3</text>
<text x="27.8" y="85.5" transform="rotate(-90 27.8 85.5)">1,12</text>
<text x="354.8" y="89.9" transform="rotate(-90 354.8 89.9)">3,5</text>
<text x="19.2" y="94.1" transform="rotate(-90 19.2 94.1)">3,12</text>
<text x="24.9" y="95.8" transform="rotate(-90 24.9 95.8)">2,38</text>
<text x="453.5" y="93" transform="rotate(-90 453.5 93)">1,3</text>
<text x="575.3" y="93.1" transform="rotate(-90 575.3 93.1)">3,12</text>
<text x="324.9" y="98.3" transform="rotate(-90 324.9 98.3)">0,74</text>
<text x="348.4" y="101.3" transform="rotate(-19 348.4 101.3)">45</text>
<text x="342.6" y="103.4" transform="rotate(-19 342.6 103.4)">R 1,</text>
<text x="92.1" y="108.2">32</text>
<text x="50.6" y="121.5" transform="rotate(-90 50.6 121.5)">3,13</text>
<text x="59.8" y="123.8" transform="rotate(-90 59.8 123.8)">4,08</text>
<text x="41.8" y="130.1" transform="rotate(-90 41.8 130.1)">0,15</text>
<text x="276.3" y="137.4">1,9</text>
<text x="481.3" y="134.5">7,5</text>
<text x="569" y="139.1" transform="rotate(71 569 139.1)">R 2,</text>
<text x="343.3" y="146.2">28,57</text>
<text x="500.4" y="147.8" transform="rotate(65 500.4 147.8)">R 6</text>
<text x="571.3" y="145.8" transform="rotate(71 571.3 145.8)">28</text>
<text x="280.9" y="152.1">6,78</text>
<text x="519.3" y="154.6" transform="rotate(84 519.3 154.6)">R 6</text>
<text x="437.5" y="156.5">21,48</text>
<text x="385.8" y="167.2">1,03</text>
<text x="491.3" y="166.4">2,08</text>
<text x="529.7" y="172.3">9,61</text>
<text x="52.3" y="182.1" transform="rotate(-90 52.3 182.1)">31,01</text>
<text x="78.4" y="184.9" transform="rotate(-90 78.4 184.9)">38,42</text>
<text x="76.7" y="252.4" transform="rotate(-90 76.7 252.4)">1,15</text>
<text x="69.6" y="259.2" transform="rotate(-90 69.6 259.2)">2,36</text>
<text x="77.1" y="265.4" transform="rotate(-90 77.1 265.4)">1,9</text>
<text x="83.3" y="264.1" transform="rotate(-90 83.3 264.1)">15,25</text>
<text x="72.8" y="274.3" transform="rotate(-90 72.8 274.3)">2,45</text>
<text x="65.4" y="280.6" transform="rotate(-90 65.4 280.6)">1,9</text>
<text x="82.8" y="305.1" transform="rotate(-90 82.8 305.1)">8,34</text>
<text x="77.8" y="340.1" transform="rotate(-90 77.8 340.1)">31,17</text>
<text x="74.2" y="396.3" transform="rotate(-90 74.2 396.3)">1,9</text>
<text x="59.1" y="404.3" transform="rotate(-90 59.1 404.3)">1,56</text>
<text x="84.7" y="408.5" transform="rotate(-90 84.7 408.5)">0,26</text>
</g>
<g font-size="5.4" fill="#008080">
<text x="270.3" y="137.4">O</text>
<text x="424.7" y="137.9">O 1,9</text>
<text x="475.3" y="134.5">O</text>
<text x="540.4" y="138.9">O 1,9</text>
<text x="409.4" y="145.7">O 1,9</text>
</g>
<g font-size="4.9">
<text x="507.9" y="14.7">REVISION HISTORY</text>
<text x="459.3" y="21">REV</text>
<text x="492.7" y="21">DESCRIPTION</text>
<text x="544" y="21">DATE</text>
<text x="564.3" y="21">APPROVED</text>
<text x="469.1" y="363.6">NAME</text>
<text x="490.1" y="363.6">DATE</text>
<text x="442.7" y="369.3">DRAWN</text>
<text x="442.7" y="375">CHECKED</text>
<text x="442.7" y="380.7">ENG APPR</text>
<text x="442.7" y="386.4">MGR APPR</text>
<text x="451.9" y="392.9">UNLESS OTHERWISE SPECIFIED</text>
<text x="449.9" y="397.9">DIMENSIONS ARE IN MILLIMETERS</text>
<text x="455.7" y="407.8">2 PL ±X.XX 3 PL ±X.XXX</text>
<text x="463.5" y="402.9">ANGLES ±X.X°</text>
<text x="506.2" y="408.3">SCALE:</text>
<text x="528.4" y="408.3">WEIGHT:</text>
</g>
<g font-size="4.9" fill="#008080">
<text x="464.9" y="369.3">user</text>
<text x="483.9" y="369.3">02/13/19</text>
<text x="506.2" y="402">FILE NAME: Boom.dft</text>
<text x="553.8" y="408.4">SHEET 1 OF 1</text>
</g>
<text font-size="4.8" x="507.7" y="395.3">A2</text>
<g font-size="4.1">
<text x="505.9" y="378.3">TITLE</text>
<text x="506.9" y="391.1">SIZE</text>
<text x="515.4" y="391.1">DWG NO</text>
<text x="577" y="391.1">REV</text>
</g>
</svg>
